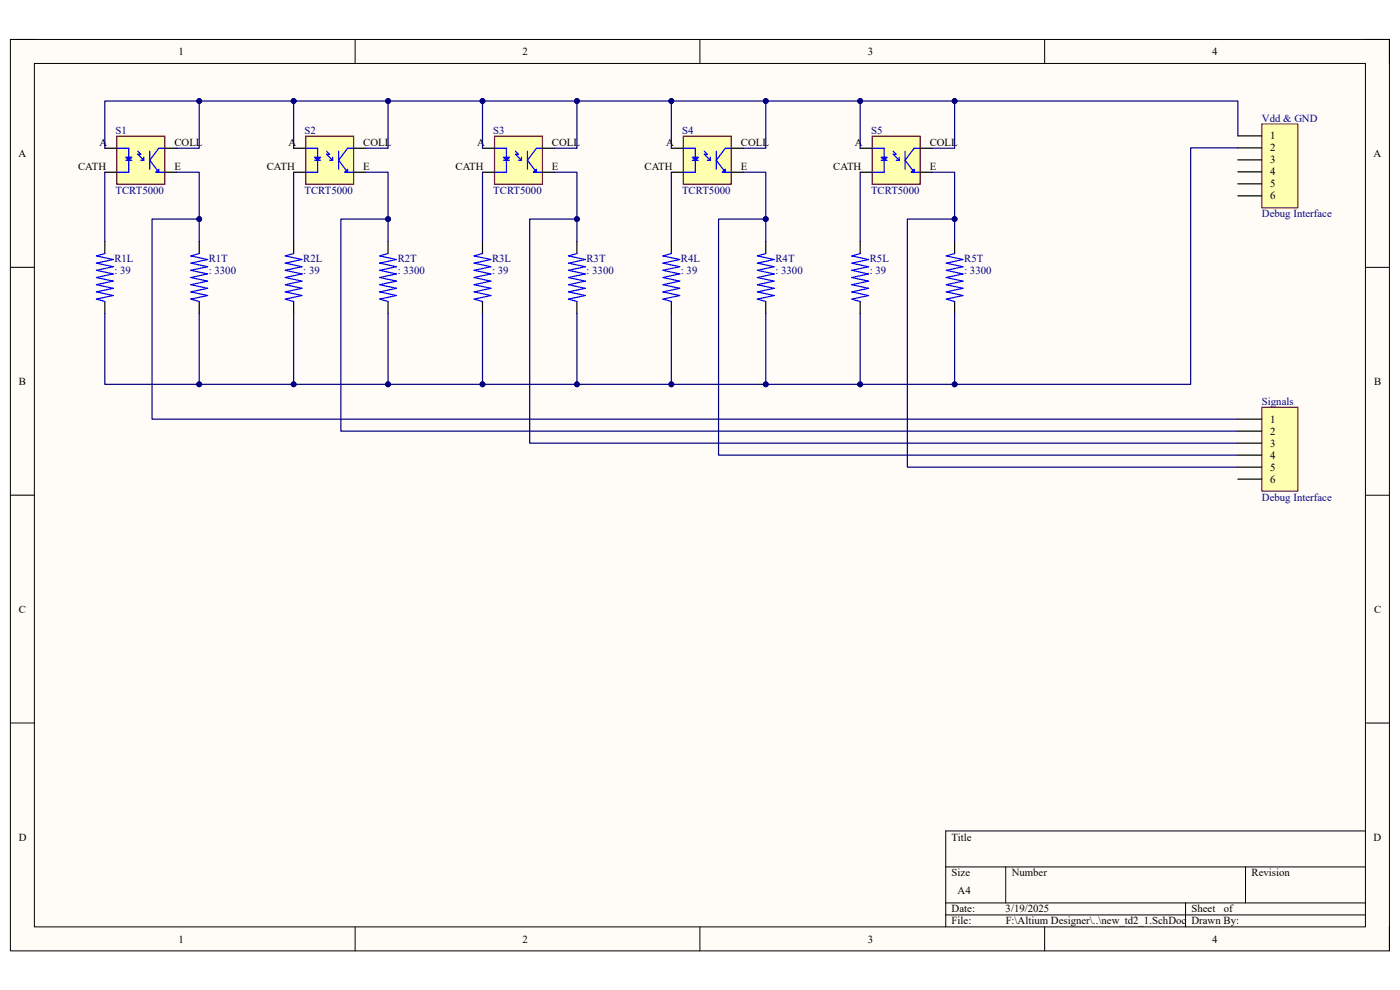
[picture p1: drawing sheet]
<svg xmlns="http://www.w3.org/2000/svg" width="297mm" height="210mm" viewBox="0 0 297 210" stroke-linecap="round" stroke-linejoin="round" font-family="sans-serif">
<path d="M2.2 8.4h292.6v193.3h-292.6z" fill-rule="evenodd" fill="#fffcf8"/>
<path d="M2.2 8.4h292.6v193.3h-292.6z" fill="none" stroke="#000" stroke-width=".21"/>
<path d="M7.3 13.5h282.4v183.1h-282.4z" fill-rule="evenodd" fill="#fffcf8"/>
<g fill="none" stroke="#000" stroke-width=".21">
<path d="M2.2 8.4h5.1M7.3 13.5h282.4v183.1h-282.4zM75.3 8.4v5.1M148.5 8.4v5.1M221.6 8.4v5.1M289.7 8.4h5.1v5.1M2.2 56.7h5.1M289.7 56.7h5.1M2.2 105h5.1M289.7 105.1h5.1M2.2 153.4h5.1M289.7 153.4h5.1"/>
<path d="M289.7 176.3h-89.1v20.3M75.3 196.6v5.1M148.5 196.6v5.1M200.6 183.9h89.1M200.6 191.5h89.1M200.6 194.1h89.1M213.4 183.9v7.6M221.6 196.6v5.1M251.5 191.5v5.1M264.2 183.9v7.6M294.8 196.6v5.1"/>
</g>
<path d="M24.8 28.9h10.2v10.2h-10.2z" fill-rule="evenodd" fill="#ffffb0"/>
<path d="M24.8 28.9h10.2v10.2h-10.2z" fill="none" stroke="#800000" stroke-width=".25"/>
<path d="M24.8 31.4h2.5v5.1h-2.5M26.7 34h1.3M29.2 32.1l.7 .6h-.7l1.3 1.3M29.9 34h.6M30.5 33.4v.6M31.8 32.1v3.8M35 31.4h-1.3l-1.9 2.6 1.9 2.5h1.3" fill="none" stroke="#00f" stroke-width=".25"/>
<path d="M26.7 33.4h1.3l-.7 .6z" fill="#00f"/>
<path d="M26.7 33.4h1.3l-.7 .6z" fill="none" stroke="#00f" stroke-width=".25"/>
<path d="M33 36.5l.7-.6v.6z" fill="#00f"/>
<path d="M33 36.5l.7-.6v.6z" fill="none" stroke="#00f" stroke-width=".25"/>
<path d="M22.2 31.4h2.6M22.2 36.5h2.6M35 31.4h2.5M35 36.5h2.5" fill="none" stroke="#000" stroke-width=".25"/>
<path d="M64.8 28.9h10.2v10.2h-10.2z" fill-rule="evenodd" fill="#ffffb0"/>
<path d="M64.8 28.9h10.2v10.2h-10.2z" fill="none" stroke="#800000" stroke-width=".25"/>
<path d="M64.8 31.4h2.6v5.1h-2.6M66.7 34h1.3M69.3 32.1l.6 .6h-.6l1.3 1.3M69.9 34h.7M70.6 33.4v.6M71.8 32.1v3.8M75 31.4h-1.3l-1.9 2.6 1.9 2.5h1.3" fill="none" stroke="#00f" stroke-width=".25"/>
<path d="M66.7 33.4h1.3l-.6 .6z" fill="#00f"/>
<path d="M66.7 33.4h1.3l-.6 .6z" fill="none" stroke="#00f" stroke-width=".25"/>
<path d="M73.1 36.5l.6-.6v.6z" fill="#00f"/>
<path d="M73.1 36.5l.6-.6v.6z" fill="none" stroke="#00f" stroke-width=".25"/>
<path d="M62.3 31.4h2.5M62.3 36.5h2.5M75 31.4h2.6M75 36.5h2.6" fill="none" stroke="#000" stroke-width=".25"/>
<path d="M104.9 28.9h10.2v10.2h-10.2z" fill-rule="evenodd" fill="#ffffb0"/>
<path d="M104.9 28.9h10.2v10.2h-10.2z" fill="none" stroke="#800000" stroke-width=".25"/>
<path d="M104.9 31.4h2.5v5.1h-2.5M106.8 34h1.3M109.4 32.1l.6 .6h-.6l1.2 1.3M110 34h.6M110.6 33.4v.6M111.9 32.1v3.8M115.1 31.4h-1.3l-1.9 2.6 1.9 2.5h1.3" fill="none" stroke="#00f" stroke-width=".25"/>
<path d="M106.8 33.4h1.3l-.7 .6z" fill="#00f"/>
<path d="M106.8 33.4h1.3l-.7 .6z" fill="none" stroke="#00f" stroke-width=".25"/>
<path d="M113.2 36.5l.6-.6v.6z" fill="#00f"/>
<path d="M113.2 36.5l.6-.6v.6z" fill="none" stroke="#00f" stroke-width=".25"/>
<path d="M102.4 31.4h2.5M102.4 36.5h2.5M115.1 31.4h2.5M115.1 36.5h2.5" fill="none" stroke="#000" stroke-width=".25"/>
<path d="M145 28.9h10.1v10.2h-10.1z" fill-rule="evenodd" fill="#ffffb0"/>
<path d="M145 28.9h10.1v10.2h-10.1z" fill="none" stroke="#800000" stroke-width=".25"/>
<path d="M145 31.4h2.5v5.1h-2.5M146.9 34h1.2M149.4 32.1l.7 .6h-.7l1.3 1.3M150.1 34h.6M150.7 33.4v.6M152 32.1v3.8M155.1 31.4h-1.2l-1.9 2.6 1.9 2.5h1.2" fill="none" stroke="#00f" stroke-width=".25"/>
<path d="M146.9 33.4h1.2l-.6 .6z" fill="#00f"/>
<path d="M146.9 33.4h1.2l-.6 .6z" fill="none" stroke="#00f" stroke-width=".25"/>
<path d="M153.2 36.5l.7-.6v.6z" fill="#00f"/>
<path d="M153.2 36.5l.7-.6v.6z" fill="none" stroke="#00f" stroke-width=".25"/>
<path d="M142.4 31.4h2.6M142.4 36.5h2.6M155.1 31.4h2.6M155.1 36.5h2.6" fill="none" stroke="#000" stroke-width=".25"/>
<path d="M185 28.9h10.2v10.2h-10.2z" fill-rule="evenodd" fill="#ffffb0"/>
<path d="M185 28.9h10.2v10.2h-10.2z" fill="none" stroke="#800000" stroke-width=".25"/>
<path d="M185 31.5h2.6v5h-2.6M186.9 34h1.3M189.5 32.1l.6 .6h-.6l1.3 1.3M190.1 34h.7M190.8 33.4v.6M192 32.1v3.8M195.2 31.5h-1.3l-1.9 2.5 1.9 2.5h1.3" fill="none" stroke="#00f" stroke-width=".25"/>
<path d="M186.9 33.4h1.3l-.6 .6z" fill="#00f"/>
<path d="M186.9 33.4h1.3l-.6 .6z" fill="none" stroke="#00f" stroke-width=".25"/>
<path d="M193.3 36.5l.6-.6v.6z" fill="#00f"/>
<path d="M193.3 36.5l.6-.6v.6zM22.2 53.8l-1.7 .5 3.5 .8-3.5 .7 3.5 .8-3.5 .7 3.5 .8-3.5 .8 3.5 .7-3.5 .8 3.5 .8-3.5 .7 3.5 .8-3.5 .7 1.7 .6M42.3 53.8l-1.8 .5 3.5 .8-3.5 .7 3.5 .8-3.5 .7 3.5 .8-3.5 .8 3.5 .7-3.5 .8 3.5 .8-3.5 .7 3.5 .8-3.5 .7 1.8 .6M62.3 53.8l-1.8 .5 3.6 .8-3.6 .7 3.6 .8-3.6 .7 3.6 .8-3.6 .8 3.6 .7-3.6 .8 3.6 .8-3.6 .7 3.6 .8-3.6 .7 1.8 .6M82.3 53.8l-1.8 .5 3.6 .8-3.6 .7 3.6 .8-3.6 .7 3.6 .8-3.6 .8 3.6 .7-3.6 .8 3.6 .8-3.6 .7 3.6 .8-3.6 .7 1.8 .6M102.4 53.8l-1.8 .5 3.5 .8-3.5 .7 3.5 .8-3.5 .7 3.5 .8-3.5 .8 3.5 .7-3.5 .8 3.5 .8-3.5 .7 3.5 .8-3.5 .8 1.8 .5M122.4 53.8l-1.8 .5 3.6 .8-3.6 .7 3.6 .8-3.6 .7 3.6 .8-3.6 .8 3.6 .7-3.6 .8 3.6 .8-3.6 .7 3.6 .8-3.6 .8 1.8 .5M142.4 53.8l-1.8 .5 3.6 .8-3.6 .7 3.6 .8-3.6 .7 3.6 .8-3.6 .8 3.6 .7-3.6 .8 3.6 .8-3.6 .7 3.6 .8-3.6 .8 1.8 .5M162.5 53.8l-1.8 .5 3.5 .8-3.5 .7 3.5 .8-3.5 .7 3.5 .8-3.5 .8 3.5 .7-3.5 .8 3.5 .8-3.5 .7 3.5 .8-3.5 .8 1.8 .5M182.5 53.8l-1.8 .5 3.6 .8-3.6 .7 3.6 .8-3.6 .8 3.6 .7-3.6 .8 3.6 .7-3.6 .8 3.6 .8-3.6 .7 3.6 .8-3.6 .8 1.8 .5M202.5 53.8l-1.8 .5 3.6 .8-3.6 .7 3.6 .8-3.6 .8 3.6 .7-3.6 .8 3.6 .7-3.6 .8 3.6 .8-3.6 .7 3.6 .8-3.6 .8 1.8 .5" fill="none" stroke="#00f" stroke-width=".25"/>
<g fill="none" stroke="#000" stroke-width=".25">
<path d="M182.5 31.5h2.5M182.5 36.5h2.5M195.2 31.5h2.5M195.2 36.5h2.5M22.2 51.2v2.6M42.3 51.2v2.6M62.3 51.2v2.6M82.3 51.2v2.6M102.4 51.2v2.6M122.4 51.2v2.6M142.4 51.2v2.6M162.5 51.2v2.6"/>
<path d="M182.5 51.2v2.6M202.5 51.2v2.6M22.2 64v2.5M42.3 64v2.5M62.3 64v2.5M82.3 64v2.5M102.4 64v2.5M122.4 64v2.5M142.4 64v2.5M162.5 64v2.5M182.5 64v2.5M202.5 64v2.5"/>
</g>
<path d="M267.7 26.3h7.6v17.8h-7.6z" fill-rule="evenodd" fill="#ffffb0"/>
<path d="M267.7 26.3h7.6v17.8h-7.6z" fill="none" stroke="#800000" stroke-width=".21"/>
<path d="M262.6 28.8h5.1M262.6 31.4h5.1M262.6 33.9h5.1M262.6 36.5h5.1M262.6 39h5.1M262.6 41.6h5.1" fill="none" stroke="#000" stroke-width=".25"/>
<path d="M267.7 86.4h7.6v17.8h-7.6z" fill-rule="evenodd" fill="#ffffb0"/>
<path d="M267.7 86.4h7.6v17.8h-7.6z" fill="none" stroke="#800000" stroke-width=".21"/>
<path d="M262.6 88.9h5.1M262.6 91.5h5.1M262.6 94h5.1M262.6 96.6h5.1M262.6 99.1h5.1M262.6 101.6h5.1" fill="none" stroke="#000" stroke-width=".25"/>
<path d="M262.6 31.4h-10v50.1h-230.4v-15" fill="none" stroke="#000080" stroke-width=".25"/>
<circle cx="202.5" cy="81.5" r=".51" fill="#000080"/>
<circle cx="202.5" cy="81.5" r=".51" fill="none" stroke="#000080" stroke-width=".21"/>
<circle cx="182.5" cy="81.5" r=".51" fill="#000080"/>
<circle cx="182.5" cy="81.5" r=".51" fill="none" stroke="#000080" stroke-width=".21"/>
<circle cx="162.5" cy="81.5" r=".51" fill="#000080"/>
<circle cx="162.5" cy="81.5" r=".51" fill="none" stroke="#000080" stroke-width=".21"/>
<circle cx="142.4" cy="81.5" r=".51" fill="#000080"/>
<circle cx="142.4" cy="81.5" r=".51" fill="none" stroke="#000080" stroke-width=".21"/>
<circle cx="122.4" cy="81.5" r=".51" fill="#000080"/>
<circle cx="122.4" cy="81.5" r=".51" fill="none" stroke="#000080" stroke-width=".21"/>
<circle cx="102.4" cy="81.5" r=".51" fill="#000080"/>
<circle cx="102.4" cy="81.5" r=".51" fill="none" stroke="#000080" stroke-width=".21"/>
<circle cx="82.3" cy="81.5" r=".51" fill="#000080"/>
<circle cx="82.3" cy="81.5" r=".51" fill="none" stroke="#000080" stroke-width=".21"/>
<circle cx="62.3" cy="81.5" r=".51" fill="#000080"/>
<circle cx="62.3" cy="81.5" r=".51" fill="none" stroke="#000080" stroke-width=".21"/>
<circle cx="42.3" cy="81.5" r=".51" fill="#000080"/>
<circle cx="42.3" cy="81.5" r=".51" fill="none" stroke="#000080" stroke-width=".21"/>
<path d="M42.3 66.5v15" fill="none" stroke="#000080" stroke-width=".25"/>
<circle cx="42.3" cy="81.5" r=".51" fill="#000080"/>
<circle cx="42.3" cy="81.5" r=".51" fill="none" stroke="#000080" stroke-width=".21"/>
<path d="M62.3 66.5v15" fill="none" stroke="#000080" stroke-width=".25"/>
<circle cx="62.3" cy="81.5" r=".51" fill="#000080"/>
<circle cx="62.3" cy="81.5" r=".51" fill="none" stroke="#000080" stroke-width=".21"/>
<path d="M82.3 66.5v15" fill="none" stroke="#000080" stroke-width=".25"/>
<circle cx="82.3" cy="81.5" r=".51" fill="#000080"/>
<circle cx="82.3" cy="81.5" r=".51" fill="none" stroke="#000080" stroke-width=".21"/>
<path d="M102.4 66.5v15" fill="none" stroke="#000080" stroke-width=".25"/>
<circle cx="102.4" cy="81.5" r=".51" fill="#000080"/>
<circle cx="102.4" cy="81.5" r=".51" fill="none" stroke="#000080" stroke-width=".21"/>
<path d="M122.4 66.5v15" fill="none" stroke="#000080" stroke-width=".25"/>
<circle cx="122.4" cy="81.5" r=".51" fill="#000080"/>
<circle cx="122.4" cy="81.5" r=".51" fill="none" stroke="#000080" stroke-width=".21"/>
<path d="M142.4 66.5v15" fill="none" stroke="#000080" stroke-width=".25"/>
<circle cx="142.4" cy="81.5" r=".51" fill="#000080"/>
<circle cx="142.4" cy="81.5" r=".51" fill="none" stroke="#000080" stroke-width=".21"/>
<path d="M162.5 66.5v15" fill="none" stroke="#000080" stroke-width=".25"/>
<circle cx="162.5" cy="81.5" r=".51" fill="#000080"/>
<circle cx="162.5" cy="81.5" r=".51" fill="none" stroke="#000080" stroke-width=".21"/>
<path d="M182.5 66.5v15" fill="none" stroke="#000080" stroke-width=".25"/>
<circle cx="182.5" cy="81.5" r=".51" fill="#000080"/>
<circle cx="182.5" cy="81.5" r=".51" fill="none" stroke="#000080" stroke-width=".21"/>
<path d="M202.5 66.5v15" fill="none" stroke="#000080" stroke-width=".25"/>
<circle cx="202.5" cy="81.5" r=".51" fill="#000080"/>
<circle cx="202.5" cy="81.5" r=".51" fill="none" stroke="#000080" stroke-width=".21"/>
<path d="M197.7 36.5h4.8v14.7" fill="none" stroke="#000080" stroke-width=".25"/>
<circle cx="202.5" cy="46.5" r=".51" fill="#000080"/>
<circle cx="202.5" cy="46.5" r=".51" fill="none" stroke="#000080" stroke-width=".21"/>
<path d="M157.7 36.5h4.8v14.7" fill="none" stroke="#000080" stroke-width=".25"/>
<circle cx="162.5" cy="46.5" r=".51" fill="#000080"/>
<circle cx="162.5" cy="46.5" r=".51" fill="none" stroke="#000080" stroke-width=".21"/>
<path d="M117.6 36.5h4.8v14.7" fill="none" stroke="#000080" stroke-width=".25"/>
<circle cx="122.4" cy="46.5" r=".51" fill="#000080"/>
<circle cx="122.4" cy="46.5" r=".51" fill="none" stroke="#000080" stroke-width=".21"/>
<path d="M77.6 36.5h4.7v14.7" fill="none" stroke="#000080" stroke-width=".25"/>
<circle cx="82.3" cy="46.5" r=".51" fill="#000080"/>
<circle cx="82.3" cy="46.5" r=".51" fill="none" stroke="#000080" stroke-width=".21"/>
<path d="M37.5 36.5h4.8v14.7" fill="none" stroke="#000080" stroke-width=".25"/>
<circle cx="42.3" cy="46.5" r=".51" fill="#000080"/>
<circle cx="42.3" cy="46.5" r=".51" fill="none" stroke="#000080" stroke-width=".21"/>
<path d="M22.2 36.5v14.7M62.3 36.5v14.7M102.4 36.5v14.7M142.4 36.5v14.7M182.5 36.5v14.7M262.6 28.8v-7.4h-240.4v10.1" fill="none" stroke="#000080" stroke-width=".25"/>
<circle cx="42.3" cy="21.4" r=".51" fill="#000080"/>
<circle cx="42.3" cy="21.4" r=".51" fill="none" stroke="#000080" stroke-width=".21"/>
<circle cx="62.3" cy="21.4" r=".51" fill="#000080"/>
<circle cx="62.3" cy="21.4" r=".51" fill="none" stroke="#000080" stroke-width=".21"/>
<circle cx="82.3" cy="21.4" r=".51" fill="#000080"/>
<circle cx="82.3" cy="21.4" r=".51" fill="none" stroke="#000080" stroke-width=".21"/>
<circle cx="102.4" cy="21.4" r=".51" fill="#000080"/>
<circle cx="102.4" cy="21.4" r=".51" fill="none" stroke="#000080" stroke-width=".21"/>
<circle cx="122.4" cy="21.4" r=".51" fill="#000080"/>
<circle cx="122.4" cy="21.4" r=".51" fill="none" stroke="#000080" stroke-width=".21"/>
<circle cx="142.4" cy="21.4" r=".51" fill="#000080"/>
<circle cx="142.4" cy="21.4" r=".51" fill="none" stroke="#000080" stroke-width=".21"/>
<circle cx="162.5" cy="21.4" r=".51" fill="#000080"/>
<circle cx="162.5" cy="21.4" r=".51" fill="none" stroke="#000080" stroke-width=".21"/>
<circle cx="182.5" cy="21.4" r=".51" fill="#000080"/>
<circle cx="182.5" cy="21.4" r=".51" fill="none" stroke="#000080" stroke-width=".21"/>
<circle cx="202.5" cy="21.4" r=".51" fill="#000080"/>
<circle cx="202.5" cy="21.4" r=".51" fill="none" stroke="#000080" stroke-width=".21"/>
<path d="M42.3 21.4v10h-4.8" fill="none" stroke="#000080" stroke-width=".25"/>
<circle cx="42.3" cy="21.4" r=".51" fill="#000080"/>
<circle cx="42.3" cy="21.4" r=".51" fill="none" stroke="#000080" stroke-width=".21"/>
<path d="M62.3 21.4v10" fill="none" stroke="#000080" stroke-width=".25"/>
<circle cx="62.3" cy="21.4" r=".51" fill="#000080"/>
<circle cx="62.3" cy="21.4" r=".51" fill="none" stroke="#000080" stroke-width=".21"/>
<path d="M82.3 21.4v10h-4.7" fill="none" stroke="#000080" stroke-width=".25"/>
<circle cx="82.3" cy="21.4" r=".51" fill="#000080"/>
<circle cx="82.3" cy="21.4" r=".51" fill="none" stroke="#000080" stroke-width=".21"/>
<path d="M102.4 21.4v10" fill="none" stroke="#000080" stroke-width=".25"/>
<circle cx="102.4" cy="21.4" r=".51" fill="#000080"/>
<circle cx="102.4" cy="21.4" r=".51" fill="none" stroke="#000080" stroke-width=".21"/>
<path d="M122.4 21.4v10h-4.8" fill="none" stroke="#000080" stroke-width=".25"/>
<circle cx="122.4" cy="21.4" r=".51" fill="#000080"/>
<circle cx="122.4" cy="21.4" r=".51" fill="none" stroke="#000080" stroke-width=".21"/>
<path d="M142.4 21.4v10" fill="none" stroke="#000080" stroke-width=".25"/>
<circle cx="142.4" cy="21.4" r=".51" fill="#000080"/>
<circle cx="142.4" cy="21.4" r=".51" fill="none" stroke="#000080" stroke-width=".21"/>
<path d="M162.5 21.4v10h-4.8" fill="none" stroke="#000080" stroke-width=".25"/>
<circle cx="162.5" cy="21.4" r=".51" fill="#000080"/>
<circle cx="162.5" cy="21.4" r=".51" fill="none" stroke="#000080" stroke-width=".21"/>
<path d="M182.5 21.4v10.1" fill="none" stroke="#000080" stroke-width=".25"/>
<circle cx="182.5" cy="21.4" r=".51" fill="#000080"/>
<circle cx="182.5" cy="21.4" r=".51" fill="none" stroke="#000080" stroke-width=".21"/>
<path d="M202.5 21.4v10.1h-4.8" fill="none" stroke="#000080" stroke-width=".25"/>
<circle cx="202.5" cy="21.4" r=".51" fill="#000080"/>
<circle cx="202.5" cy="21.4" r=".51" fill="none" stroke="#000080" stroke-width=".21"/>
<path d="M42.3 46.5h-10v42.4h230.3" fill="none" stroke="#000080" stroke-width=".25"/>
<circle cx="42.3" cy="46.5" r=".51" fill="#000080"/>
<circle cx="42.3" cy="46.5" r=".51" fill="none" stroke="#000080" stroke-width=".21"/>
<path d="M82.3 46.5h-10v45h190.3" fill="none" stroke="#000080" stroke-width=".25"/>
<circle cx="82.3" cy="46.5" r=".51" fill="#000080"/>
<circle cx="82.3" cy="46.5" r=".51" fill="none" stroke="#000080" stroke-width=".21"/>
<path d="M122.4 46.5h-10v47.5h150.2" fill="none" stroke="#000080" stroke-width=".25"/>
<circle cx="122.4" cy="46.5" r=".51" fill="#000080"/>
<circle cx="122.4" cy="46.5" r=".51" fill="none" stroke="#000080" stroke-width=".21"/>
<path d="M162.5 46.5h-10.1v50.1h110.2" fill="none" stroke="#000080" stroke-width=".25"/>
<circle cx="162.5" cy="46.5" r=".51" fill="#000080"/>
<circle cx="162.5" cy="46.5" r=".51" fill="none" stroke="#000080" stroke-width=".21"/>
<path d="M202.5 46.5h-10v52.6h70.1" fill="none" stroke="#000080" stroke-width=".25"/>
<circle cx="202.5" cy="46.5" r=".51" fill="#000080"/>
<circle cx="202.5" cy="46.5" r=".51" fill="none" stroke="#000080" stroke-width=".21"/>
<g font-size="2.3">
<text x="37.9" y="11.7">1</text>
<text x="110.9" y="11.7">2</text>
<text x="184.1" y="11.7">3</text>
<text x="257.1" y="11.7">4</text>
<text x="269.5" y="29.6">1</text>
<text x="3.9" y="33.3">A</text>
<text x="21.1" y="30.9">A</text>
<text x="37" y="30.9">COLL</text>
<text x="61.2" y="30.9">A</text>
<text x="77" y="30.9">COLL</text>
<text x="101.2" y="30.9">A</text>
<text x="117.1" y="30.9">COLL</text>
<text x="141.3" y="30.9">A</text>
<text x="157.2" y="30.9">COLL</text>
<text x="181.4" y="30.9">A</text>
<text x="197.2" y="30.9">COLL</text>
<text x="269.5" y="32.1">2</text>
<text x="269.5" y="34.7">3</text>
<text x="291.4" y="33.3">A</text>
<text x="16.6" y="36">CATH</text>
<text x="37" y="36">E</text>
<text x="56.6" y="36">CATH</text>
<text x="77" y="36">E</text>
<text x="96.6" y="36">CATH</text>
<text x="117.1" y="36">E</text>
<text x="136.7" y="36">CATH</text>
<text x="157.2" y="36">E</text>
<text x="176.8" y="36">CATH</text>
<text x="197.2" y="36">E</text>
<text x="269.5" y="37.2">4</text>
<text x="269.5" y="39.8">5</text>
<text x="269.5" y="42.3">6</text>
<text x="4" y="81.6">B</text>
<text x="291.5" y="81.6">B</text>
<text x="269.5" y="89.7">1</text>
<text x="269.5" y="92.2">2</text>
<text x="269.5" y="94.7">3</text>
<text x="269.5" y="97.3">4</text>
<text x="269.5" y="99.9">5</text>
<text x="269.5" y="102.4">6</text>
<text x="4" y="130">C</text>
<text x="291.5" y="130">C</text>
<text x="4" y="178.3">D</text>
<text x="201.9" y="178.3">Title</text>
<text x="291.4" y="178.3">D</text>
<text x="201.9" y="185.9">Size</text>
<text x="214.6" y="185.9">Number</text>
<text x="265.5" y="185.9">Revision</text>
<text x="203.2" y="189.7">A4</text>
<text x="201.9" y="193.5">Date:</text>
<text x="201.9" y="196.1">File:</text>
<text x="213.3" y="193.5">3/19/2025</text>
<text x="213.4" y="196.1">F:\Altium Designer\..\new_td2_1.SchDoc Drawn By:</text>
<text x="252.8" y="193.5">Sheet</text>
<text x="259.6" y="193.5">of</text>
<text x="37.9" y="199.9">1</text>
<text x="110.9" y="199.9">2</text>
<text x="184.1" y="199.9">3</text>
<text x="257.1" y="199.9">4</text>
</g>
<g font-size="2.3" fill="#000080">
<text x="24.5" y="28.4">S1</text>
<text x="64.6" y="28.4">S2</text>
<text x="104.6" y="28.4">S3</text>
<text x="144.7" y="28.4">S4</text>
<text x="184.8" y="28.4">S5</text>
<text x="267.7" y="25.8">Vdd &amp; GND</text>
<text x="24.5" y="41.1">TCRT5000</text>
<text x="64.6" y="41.1">TCRT5000</text>
<text x="104.6" y="41.1">TCRT5000</text>
<text x="144.7" y="41.1">TCRT5000</text>
<text x="184.8" y="41.1">TCRT5000</text>
<text x="267.7" y="46.1">Debug Interface</text>
<text x="24.3" y="58.1">: 39</text>
<text x="24.3" y="55.5">R1L</text>
<text x="44.3" y="58.1">: 3300</text>
<text x="44.3" y="55.5">R1T</text>
<text x="64.3" y="58.1">: 39</text>
<text x="64.3" y="55.5">R2L</text>
<text x="84.4" y="58.1">: 3300</text>
<text x="84.4" y="55.5">R2T</text>
<text x="104.4" y="58.1">: 39</text>
<text x="104.4" y="55.5">R3L</text>
<text x="124.4" y="58.1">: 3300</text>
<text x="124.4" y="55.5">R3T</text>
<text x="144.4" y="58.1">: 39</text>
<text x="144.4" y="55.5">R4L</text>
<text x="164.5" y="58.1">: 3300</text>
<text x="164.5" y="55.5">R4T</text>
<text x="184.5" y="58.1">: 39</text>
<text x="184.5" y="55.5">R5L</text>
<text x="204.6" y="58.1">: 3300</text>
<text x="204.6" y="55.5">R5T</text>
<text x="267.7" y="85.9">Signals</text>
<text x="267.7" y="106.2">Debug Interface</text>
</g>
</svg>
